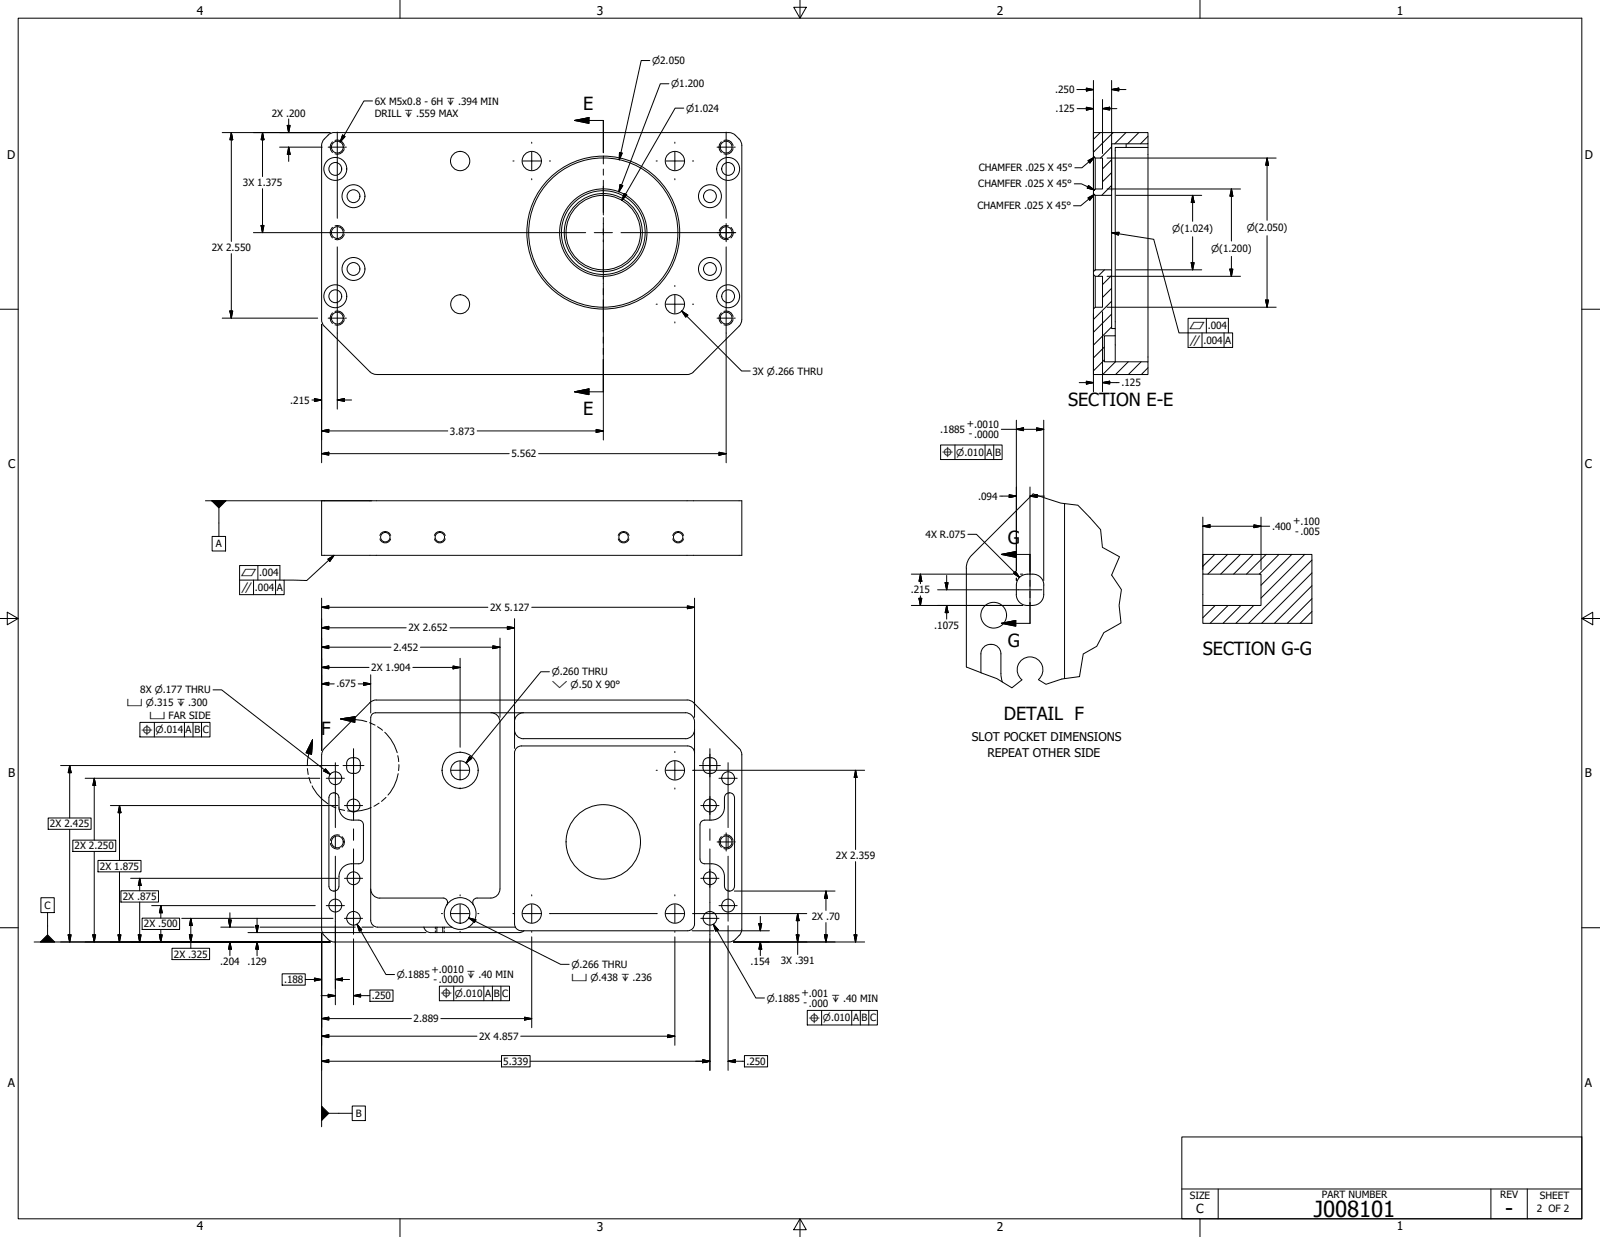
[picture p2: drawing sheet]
<svg xmlns="http://www.w3.org/2000/svg" width="559mm" height="432mm" viewBox="0 0 559 432" stroke-linecap="round" stroke-linejoin="round" font-family="sans-serif">
<!-- layer: Hatch (ANSI) -->
<g fill="none" stroke="#000" stroke-width=".35">
<path d="M384.2 46.3l-2.3 2.3M388.2 55.8l-3.1 3.1M388.2 51.3l-3.8 3.9M388.8 46.3l-6.9 6.8M393.2 46.3l-3.9 3.9M397.7 46.3l-3.9 3.9M400.9 47.6l-2.6 2.6M382.6 66l-.7 .6M388.2 64.7l-3.4 3.5M388.2 60.3l-3.1 3.1M385.7 94.2l-2.2 2.2M388.2 96.2l-3.1 3.1"/>
<path d="M388.2 114.1l-6.3 6.4M388.2 109.6l-6.3 6.4M388.2 105.2l-6.3 6.3M388.2 100.6l-3.1 3.2M385.7 125.7l-3.8 3.8M385.7 121.1l-3.8 3.9M389.6 126.3l-4.5 4.4M394.1 126.3l-4.5 4.4M398.5 126.3l-4.4 4.4M400.9 128.4l-2.3 2.3M424.3 193.5l-4.2 4.2M428.7 193.5l-6.8 6.9"/>
<path d="M433.2 193.5l-6.9 6.9M437.7 193.5l-6.9 6.9M442.2 193.5l-6.9 6.9M446.7 193.5l-6.9 6.9M451.2 193.5l-10.8 10.8M455.7 193.5l-15.3 15.3M458.2 200l-17.6 17.6M458.2 195.5l-22.1 22.1M424.4 211.3l-4.3 4.4M428.9 211.3l-6.3 6.3M433.4 211.3l-6.3 6.3M437.9 211.3l-6.3 6.3"/>
<path d="M458.2 213.5l-4.1 4.1M458.2 209l-8.6 8.6M458.2 204.5l-13.1 13.1"/>
</g>
<!-- layer: Visible (ANSI) -->
<g fill="none" stroke="#000" stroke-width=".35">
<path d="M112.3 50.8v60.8M114.6 47.2l1.2-.8 1-.1h137.8l1.8 .6 1.7 1.6M114.6 47.2l-1.7 1.7-.6 1.9M258.1 48.5l.6 .8 .4 1.5M259.1 50.8v60.8M381.9 46.3h19v3.9h-12.7v18h-5.7l-.6-.6v-1l.6-.6h2.6v-10.8h-2.6l-.6-.7zM381.9 54.5v12.1M382.5 55.2v10.8M393.3 50.2v1.3h-3.8v63.2M400.9 50.2v1.3h-7.6M400.9 51.5v74.8M381.9 67.6v27.2"/>
<path d="M382.5 68.2v26M388.2 68.2v26M381.9 94.8l.6-.6h5.7v20.5h1.3v2.5h-3.8v9.1h15.2v4.4h-19v-22.8l.6-.7h2.6v-10.8h-2.6l-.6-.6zM381.9 95.8v12.1M382.5 96.4v10.8M112.3 111.6l.4 1.5 .6 .8 15.9 15.9 1.7 .9h109.1l1-.1 1.2-.8M259 111.6l-.1 1-.8 1.3-15.9 15.9M389.5 117.2v9.1M112.3 174.8h146.8v19.1h-146.8zM360.8 172.4l-21.5 21.4-1.5 2.4-.3 2.1v34.5M371.8 175.8v61.1M420.1 193.5h38.1v24.1h-38.1v-6.3h20.3v-10.9h-20.3z"/>
<path d="M358.8 200.4a3.8 3.8 0 0 0-3.8 3.8 7.2 7.2 0 0 0 .6 5.5 4.8 4.8 0 0 0 5.1 1.6M358.8 200.4h1.9M360.7 200.4a3.8 3.8 0 0 1 3.8 3.8 7.4 7.4 0 0 1-.6 5.4 3.8 3.8 0 0 1-3.2 1.7M420.1 200.4v10.9M342.6 234.8v-6.6a3.5 3.5 0 0 1 3.5-3.3 3.5 3.5 0 0 1 3.5 3.3v6.9M349.6 235.1l.5 3M362.7 237.2a4.5 4.5 0 0 0 .3-6.5 4.5 4.5 0 0 0-6.6 .1 4.5 4.5 0 0 0 .5 6.5M129.2 245.3l-15.9 15.9-.8 1.3-.1 1M129.5 250.5v70.7l.2 1.1 .7 .8 1.5 .5M131.4 244.3l-1.4 .4-.8 .6M131.4 244.4h108.6M171.4 248.8a3.2 3.2 0 0 1 3.2 3.2v58.3a3.2 3.2 0 0 1-3.2 3.2"/>
<path d="M182.9 248.8a3.1 3.1 0 0 0-3.2 3.2 5.9 5.9 0 0 0 .5 4.5l1.4 1.1 1.3 .3M182.9 257.8h56.5M239.4 248.8a3.2 3.2 0 0 1 3.2 3.2v70.5l-.6 1.5-.8 .7-1 .2M239.4 248.8h-108.3l-1.1 .5-.5 1.2M240 244.3l1 .2 1.2 .8 15.9 15.9M242.6 254.7a3.2 3.2 0 0 1-3.2 3.2M112.3 263.5v60.8l.6 1.9 1.7 1.7M114.9 278.4v31M114.9 278.4a1.73 1.73 0 0 1 1.7-1.6 1.73 1.73 0 0 1 1.8 1.6M118.4 278.4a8.6 8.6 0 0 0 .6 5.7l1 1.1a4.4 4.4 0 0 0 2.8 1M123.9 264.5a2.16 2.16 0 0 0-2.8 1.9 2.91 2.91 0 0 0 .9 3.3l1.9 .2M123.9 264.5l1.4 .6a3.2 3.2 0 0 1 .5 2.9"/>
<path d="M125.9 268.1l-.6 1.3-1.4 .6M240.1 260.4h-58l-1 .2-.9 .7-.5 1.5v59.7l.3 1.1M240.2 260.4l1.5 .5 .6 .8 .3 1.1M246.1 265a2.52 2.52 0 0 1 4.2 1.4 2.91 2.91 0 0 1-.9 3.3 2.47 2.47 0 0 1-3.9-1.7 3.2 3.2 0 0 1 .6-3zM253 278.4a8.6 8.6 0 0 1-.6 5.7l-1 1.1a4.4 4.4 0 0 1-2.8 1M253 278.4a1.73 1.73 0 0 1 1.8-1.6 1.73 1.73 0 0 1 1.7 1.6M256.5 278.4v31M258.1 261.2l.6 .8 .4 1.5M259.1 263.5v60.8l-.2 1-.8 1.3M122.8 286.3h2.9l.7 .5 .5 .7v12.4M126.9 299.9l-.5 1.1-1.1 .5a5.8 5.8 0 0 0-5.9 1.6 4.4 4.4 0 0 0-1 2.8v3.5M244.5 299.9l.5 1.1 1.1 .5a5.9 5.9 0 0 1 5.9 1.6 4.4 4.4 0 0 1 1 2.8v3.5"/>
<path d="M248.6 286.3h-2.9l-.7 .5-.5 .7v12.4M114.9 309.4a1.73 1.73 0 0 0 1.7 1.6 1.73 1.73 0 0 0 1.8-1.6M129.5 310.3a3.2 3.2 0 0 0 3.2 3.2M132.6 313.5h22.2a1.53 1.53 0 0 1 1.3 2.4M171.4 313.5h-4.8a1.53 1.53 0 0 0-1.2 2.4M253 309.4a1.73 1.73 0 0 0 1.8 1.6 1.73 1.73 0 0 0 1.7-1.6M114.6 327.9l1.2 .8 1 .1h137.8l1.4-.3 .8-.6M131.9 323.6h20.7M148 323.6l.9 1.4 1.5 .5M152.6 325.5v-1.9h2v1.9M154.6 323.6h3.2M157.8 323.6a5.6 5.6 0 0 0 5.8 0"/>
<path d="M157.8 323.6a5.6 5.6 0 0 1-1.3-8.3 5.6 5.6 0 0 1 8.4 0 5.6 5.6 0 0 1-1.3 8.3M163.6 323.6h16.4M180 323.6l.7 .8 1.4 .5h58M183 324.9l-1.7 .6h-30.9M258.1 326.6l-1.3 1.3"/>
<circle cx="117.1" cy="59" r="4"/>
<circle cx="117.1" cy="59" r="2.24"/>
<circle cx="117.8" cy="51.3" r="2.06"/>
<circle cx="160.7" cy="56.2" r="3.4"/>
<circle cx="185.7" cy="56.2" r="3.4"/>
<circle cx="235.7" cy="56.2" r="3.4"/>
<circle cx="253.6" cy="51.3" r="2.06"/>
<circle cx="254.3" cy="59" r="2.24"/>
<circle cx="254.3" cy="59" r="4"/>
<circle cx="123.5" cy="68.5" r="4"/>
<circle cx="123.5" cy="68.5" r="2.24"/>
<circle cx="248" cy="68.5" r="2.24"/>
<circle cx="248" cy="68.5" r="4"/>
<circle cx="117.8" cy="81.2" r="2.06"/>
<circle cx="123.5" cy="93.9" r="4"/>
<circle cx="123.5" cy="93.9" r="2.24"/>
<circle cx="210.7" cy="81.2" r="15.3"/>
<circle cx="210.7" cy="81.2" r="14.6"/>
<circle cx="210.7" cy="81.2" r="26.1"/>
<circle cx="210.7" cy="81.2" r="26.7"/>
<circle cx="210.7" cy="81.2" r="13"/>
<circle cx="210.7" cy="81.2" r="13.6"/>
<circle cx="248" cy="93.9" r="2.24"/>
<circle cx="248" cy="93.9" r="4"/>
<circle cx="253.6" cy="81.2" r="2.06"/>
<circle cx="117.1" cy="103.4" r="4"/>
<circle cx="117.1" cy="103.4" r="2.24"/>
<circle cx="117.8" cy="111" r="2.06"/>
<circle cx="160.7" cy="106.2" r="3.3"/>
<circle cx="235.7" cy="106.2" r="3.4"/>
<circle cx="253.6" cy="111" r="2.06"/>
<circle cx="254.3" cy="103.4" r="2.24"/>
<circle cx="254.3" cy="103.4" r="4"/>
<circle cx="134.6" cy="187.5" r="1.64"/>
<circle cx="153.6" cy="187.5" r="1.64"/>
<circle cx="217.8" cy="187.5" r="1.64"/>
<circle cx="236.8" cy="187.5" r="1.64"/>
<circle cx="347" cy="214.8" r="4.5"/>
<circle cx="117.1" cy="271.7" r="2.24"/>
<circle cx="160.7" cy="268.9" r="3.3"/>
<circle cx="160.7" cy="268.9" r="6.3"/>
<circle cx="235.7" cy="268.9" r="3.4"/>
<circle cx="254.3" cy="271.7" r="2.24"/>
<circle cx="117.8" cy="293.9" r="2.06"/>
<circle cx="123.5" cy="281.2" r="2.24"/>
<circle cx="210.7" cy="293.9" r="13"/>
<circle cx="248" cy="281.2" r="2.24"/>
<circle cx="253.6" cy="293.9" r="2.06"/>
<circle cx="117.1" cy="316.1" r="2.24"/>
<circle cx="123.5" cy="306.6" r="2.24"/>
<circle cx="160.7" cy="318.9" r="3.4"/>
<circle cx="185.7" cy="318.9" r="3.4"/>
<circle cx="235.7" cy="318.9" r="3.4"/>
<circle cx="248" cy="306.6" r="2.24"/>
<circle cx="254.3" cy="316.1" r="2.24"/>
<circle cx="123.5" cy="320.6" r="2.38"/>
<circle cx="248" cy="320.6" r="2.38"/>
</g>
<!-- layer: Hidden Narrow (ANSI) -->
<g fill="none" stroke="#000" stroke-width=".35">
<path d="M116.1 49.5a2.41 2.41 0 0 0 0 3.7M117 49a2.39 2.39 0 0 1 3.2 1.8M120.2 51.9a2.36 2.36 0 0 1-3.2 1.8M252 49.5a2.41 2.41 0 0 0 0 3.7M252.8 49a2.39 2.39 0 0 1 3.2 1.8M256 51.9a2.36 2.36 0 0 1-3.2 1.8M116.1 79.4a2.41 2.41 0 0 0 0 3.6M117 78.8a2.39 2.39 0 0 1 3.2 1.9M254.4 78.8a2.39 2.39 0 0 0-3.2 1.9M255.3 79.4a2.41 2.41 0 0 1 0 3.6M120.2 81.7a2.36 2.36 0 0 1-3.2 1.8M251.2 81.7a2.36 2.36 0 0 0 3.2 1.8"/>
<path d="M116.1 109.2a2.41 2.41 0 0 0 0 3.7M117 108.7a2.39 2.39 0 0 1 3.2 1.8M120.2 111.5a2.36 2.36 0 0 1-3.2 1.9M252 109.2a2.41 2.41 0 0 0 0 3.7M252.8 108.7a2.39 2.39 0 0 1 3.2 1.8M256 111.5a2.36 2.36 0 0 1-3.2 1.9M132.6 186.9a2.01 2.01 0 0 1 1.9-1.4 2.01 2.01 0 0 1 2 1.4M132.7 188.1a1.92 1.92 0 0 0 1.9 1.4 1.92 1.92 0 0 0 1.8-1.4M151.7 186.9a2.01 2.01 0 0 1 1.9-1.4 2.01 2.01 0 0 1 1.9 1.4M151.8 188.1a1.92 1.92 0 0 0 1.8 1.4 1.92 1.92 0 0 0 1.9-1.4M215.9 186.9a2.01 2.01 0 0 1 1.9-1.4 2.01 2.01 0 0 1 1.9 1.4M215.9 188.1a1.92 1.92 0 0 0 1.9 1.4 1.92 1.92 0 0 0 1.8-1.4"/>
<path d="M234.9 186.9a2.01 2.01 0 0 1 2-1.4 2.01 2.01 0 0 1 1.9 1.4M235 188.1a1.92 1.92 0 0 0 1.8 1.4 1.92 1.92 0 0 0 1.9-1.4M115.4 294.4a2.36 2.36 0 0 0 3.2 1.8M118.6 291.5a2.39 2.39 0 0 0-3.2 1.9M119.5 292.1a2.41 2.41 0 0 1 0 3.6M252 292.1a2.41 2.41 0 0 0 0 3.6M252.8 291.5a2.39 2.39 0 0 1 3.2 1.9M256 294.4a2.36 2.36 0 0 1-3.2 1.8M152 323.6v.7M152 324.9v.6M155.2 323.6v.7M155.2 324.9v.6"/>
</g>
<!-- layer: Break Line (ANSI) -->
<path d="M360.8 172.4l9.7 3.2 5.9 .8 4.2 4.2 3.8 4.3 .6 6.2 6 3.2-2.8 6.4 3.5 5.1-.9 5.5 .7 6.2-6 3.3-2.5 4.8-4.7 2.7-1.3 7.9-6.2 .8-5.5 1.9-2.6-1.7M337.5 232.8l5.1 2a31.8 31.8 0 0 1 10.8 5.3l3.5-2.8" fill="none" stroke="#000" stroke-width=".35"/>
<!-- layer: Section Line (ANSI) -->
<g fill="none" stroke="#000" stroke-width=".35">
<path d="M200.7 42.1l5-1v2zM200.7 42.1h10v11.2M210.7 55.1v2.1M210.7 59v2.1M210.7 62.9v11.3M210.7 76v2.1M210.7 79.9v2.1M210.7 83.8v11.2M210.7 96.8v2.2M210.7 100.7v2.2M210.7 104.6v11.3M210.7 117.7v2.1"/>
<path d="M200.7 136.8l5-1.1v2.1zM210.7 121.6v2.1M210.7 125.5v11.3h-10M349.7 193.5l5.1-1v2.1zM349.7 193.5h10v7.3M349.7 217.6l5.1-1v2zM359.7 202.6v2.1M359.7 206.4v2.2M359.7 210.4v7.2h-10"/>
</g>
<path d="M200.7 42.1l5-1zM200.7 42.1l5-1v2zM200.7 136.8l5-1.1zM200.7 136.8l5-1.1v2.1zM349.7 193.5l5.1-1zM349.7 193.5l5.1-1v2.1zM349.7 217.6l5.1-1zM349.7 217.6l5.1-1v2z" fill="#000" stroke="#000" stroke-width=".35"/>
<!-- layer: Detail Boundary (ANSI) -->
<g fill="none" stroke="#000" stroke-width=".35">
<path d="M109.1 258.2l-.3 5.1-1.9-.5zM109.1 258.2l-1.3 4.9-.4 4.1M119 251l5-.8-.1 2zM119 251l5 .2 4.1 .7M129.1 252.3l1.9 .8M131.9 253.7l1.7 1.2M134.4 255.6a15.5 15.5 0 0 1 4.3 7.1M107.4 268.3l.2 2.1M107.9 271.4l.7 2M109 274.3a15.2 15.2 0 0 0 5.5 6.3M134.8 278.3l-1.6 1.5M138.9 263.8l.3 2.1"/>
<path d="M139.1 270.1a15 15 0 0 1-3.6 7.4M139.3 266.9l-.1 2.1M115.4 281.1l1.9 .9M118.3 282.4l2.1 .5M129.6 281.9a15.1 15.1 0 0 1-8.2 1.2M132.4 280.4l-1.8 1"/>
</g>
<path d="M119 251l5-.8zM119 251l5-.8-.1 2zM109.1 258.2l-.3 5.1zM109.1 258.2l-.3 5.1-1.9-.5z" fill="#000" stroke="#000" stroke-width=".35"/>
<!-- layer: Border (ANSI) -->
<g fill="none" stroke="#000" stroke-width=".35">
<path d="M6.3 6.3h546.1v419.1h-546.1zM139.7 0v6.3M277.2 2.5h4.4l-2.2 3.8zM279.4 0v6.3M419.1 0v6.3M0 107.9h6.3M552.4 107.9h6.4M0 215.9h6.3M2.5 213.7l3.8 2.2-3.8 2.2zM552.4 215.9l3.9-2.2v4.4zM552.4 215.9h6.4M0 323.8h6.3"/>
<path d="M552.4 323.8h6.4M139.7 425.4v6.4M279.4 425.4l2.2 3.9h-4.4zM279.4 425.4v6.4M419.1 425.4v6.4"/>
</g>
<!-- layer: Title (ANSI) -->
<path d="M412.7 396.9h139.7v28.5h-139.7zM412.7 415h139.7M425.4 415v10.4M520.7 415v10.4M533.4 415v10.4" fill="none" stroke="#000" stroke-width=".35"/>
<!-- layer: Symbol (ANSI) -->
<g fill="#000" stroke="#000" stroke-width=".35">
<path d="M119.7 47.1l-.9 2.5zM119.7 47.1l.8 .6-1.7 1.9zM382.2 54.9l-1.6 2zM380 56.1l2.2-1.2-1.6 2zM379.7 65.7l2.5 .6zM380.2 64.8l2 1.5-2.5-.6zM382.2 67.9l-1.6 1.9zM380 69.1l2.2-1.2-1.6 1.9zM388.2 81.2l2.6-.1zM388.2 81.2l2.6-.1-.2 1zM238.1 108.6l2.1 1.4zM238.1 108.6l2.1 1.4-.7 .7z"/>
<path d="M73.9 174.8h5zM73.9 174.8h5l-2.5 2.5zM116.7 193.9l-1.5 2zM114.5 195.2l2.2-1.3-1.5 2zM113.1 269.1l2.2 1.2zM113.7 268.4l1.6 1.9-2.2-1.2zM164 264.1l-1.2 2.2zM164 264.1l.8 .6-2 1.6zM14.1 328.8h5zM16.6 326.3l2.5 2.5h-5zM124.7 322.7l1.6 1.9zM124.7 322.7l1.6 1.9-.8 .4z"/>
<path d="M163.7 320.4l2.5 .7zM163.7 320.4l2.5 .7-.5 .9zM249.1 322.7l1.7 1.9zM249.1 322.7l1.7 1.9-.9 .4zM112.3 386.2v4.9zM112.3 386.2l2.5 2.4-2.5 2.5z"/>
</g>
<g fill="none" stroke="#000" stroke-width=".35">
<path d="M130.1 35.2h-3l-8.3 14.4M119.7 47.1l.8 .6-1.7 1.9zM380 56.1l2.2-1.2-1.6 2zM382.2 54.9l-4.3 3.7h-2.5M375.2 64.2h2.5l4.5 2.1M380 69.1l2.2-1.2-1.6 1.9zM380.2 64.8l2 1.5-2.5-.6zM382.2 67.9l-4.8 3.9h-2.5M388.2 81.2l2.6-.1-.2 1zM388.2 81.2l14.7 2.3 8.9 32.7h18.7v5.1h-15.6v-10.2h14.1v5.1M238.1 108.6l2.1 1.4-.7 .7zM238.1 108.6l20.9 20.9h3"/>
<path d="M419.8 116.2v5.1M421.3 111.1v5.1M427.5 116.2v5.1M328.5 155.3h21.5v5.1h-21.5zM333.5 155.3v5.1M344 155.3v5.1M347.1 155.3v5.1M71.8 174.8h58M76.4 177.3v10M74.1 187.3h4.7v5h-4.7zM90.1 197.4v5.1M114.5 195.2l2.2-1.3-1.5 2z"/>
<path d="M116.7 193.9l-9.6 8.7-7.9-.1M83.7 202.5h15.5v5.1h-15.5v-10.2h14.1v5.1M88.5 202.5v5.1M96.2 202.5v5.1M191.9 234.5h-3l-26.1 31.8M48.9 252.2h24.4v5h-24.4zM53.9 252.2v5M64.4 252.2v5M67.4 252.2v5M70.4 252.2v5M74.4 240.8h3l37.9 29.5M113.7 268.4l1.6 1.9-2.2-1.2z"/>
<path d="M164 264.1l.8 .6-2 1.6zM14.3 313.4h4.6v5.2h-4.6zM16.6 318.6v7.7M11.9 328.8h103.3M112.3 325.9v67.4M124.7 322.7l1.6 1.9-.8 .4zM124.7 322.7l10.1 17.5h3M163.7 320.4l2.5 .7-.5 .9zM163.7 320.4l32.1 16.2h3M249.1 322.7l1.7 1.9-.9 .4zM249.1 322.7l14.9 25.7h3M153.5 344.2h24.4v5.1h-24.4z"/>
<path d="M158.5 344.2v5.1M169 344.2v5.1M172 344.2v5.1M174.9 344.2v5.1M281.9 352.7h24.5v5.1h-24.5zM286.9 352.7v5.1M297.5 352.7v5.1M300.5 352.7v5.1M303.4 352.7v5.1M114.8 388.6h8.2M123 386.1h4.6v5.1h-4.6z"/>
</g>
<!-- layer: Center Mark (ANSI) -->
<g fill="none" stroke="#000" stroke-width=".35">
<path d="M114.6 51.4h6.4M179.1 56.2h.4M182.5 56.2h6.4M185.7 49.6v.4M185.7 53v6.4M191.9 56.2h.4M229.2 56.2h.4M232.5 56.2h6.4M235.7 49.6v.4M235.7 53v6.4M241.9 56.2h.4M250.4 51.4h6.4"/>
<path d="M185.7 62.4v.4M210.7 65v10M210.7 78v6.4M235.7 62.4v.4M253.6 78v6.4M194.5 81.2h10M207.5 81.2h6.4M210.7 87.4v10M216.9 81.2h40.1M235.7 99.7v.3M250.4 81.2h6.4M114.6 111.1h6.4"/>
<path d="M229.2 106.2h.4M232.5 106.2h6.4M235.7 103v6.4M235.7 112.4v.3M241.9 106.2h.4M250.4 111.1h6.4M113.9 271.7h6.4M123.5 278v6.4M154.2 268.9h.4M157.5 268.9h6.4M160.7 262.4v.3M160.7 265.7v6.4"/>
<path d="M160.7 275.1v.3M166.9 268.9h.3M229.2 268.9h.4M232.5 268.9h6.4M235.7 262.3v.4M235.7 265.7v6.4M235.7 275.1v.3M241.9 268.9h.4M247.9 278v6.4M251.1 271.7h6.4M120.3 281.2h6.3M244.8 281.2h6.3"/>
<path d="M250.4 293.9h6.4M253.6 290.7v6.4M113.9 316.1h6.4M120.3 306.6h6.3M123.5 303.4v6.4M154.2 318.9h.4M157.5 318.9h6.4M160.7 312.3v.4M160.7 315.7v6.4M166.9 318.9h.4M179.1 318.9h.4M182.5 318.9h6.4"/>
<path d="M185.7 312.3v.4M185.7 315.7v6.4M191.9 318.9h.4M229.2 318.9h.4M232.5 318.9h6.4M235.7 312.3v.4M235.7 315.7v6.4M241.9 318.9h.4M244.8 306.6h6.3M247.9 303.4v6.4M251.1 316.1h6.4M120.3 320.6h6.3"/>
<path d="M160.7 325.1v.3M185.7 325.1v.3M235.7 325.1v.3M244.8 320.6h6.3"/>
</g>
<!-- layer: Centerline (ANSI) -->
<g fill="none" stroke="#000" stroke-width=".35">
<path d="M117.8 46.1v30.1M253.6 46.1v30.1M117.8 79.2v4M253.6 79.2v4M117.8 86.2v30.1M253.6 86.2v30.1M355.6 205.9h8.3M359.7 201v9.7M117.1 266.2v22.7M119.8 267.2h7.3M123.5 263.2v8M123.5 261.3v25"/>
<path d="M244.3 267.2h7.3M247.9 263.2v8M247.9 261.3v25M254.3 266.2v22.7M117.1 291.9v4M117.1 298.9v22.7M123.5 289.3v4M123.5 296.3v29.8M247.9 289.3v4M247.9 296.3v29.8M254.3 291.9v4M254.3 298.9v22.7"/>
</g>
<!-- layer: Dimension (ANSI) -->
<g fill="none" stroke="#000" stroke-width=".35">
<path d="M226.9 21.1h-3l-7.6 34.7M233.6 29.2h-3l-14.5 37.8M238.8 37.7h-3l-18.6 32.3M376.1 31.3h5.8M376.2 37.9h5.7M379.4 37.4l2.5 .5-2.5 .5zM379.4 30.8l2.5 .5-2.5 .5zM381.9 28.1v26.5M385.1 37.9l2.5-.5v1zM385.1 37.9h5M385.1 34.7v18.9M388.2 31.3l2.5-.5v1z"/>
<path d="M388.2 31.3h5M388.2 28.1v38.5M77.6 46.3h37.7M80.8 46.3l.5 2.5h-1zM80.8 46.3v38M91.7 46.3l.5 2.5h-1zM91.7 46.3v15.3M97.6 51.4h14.9M100.3 43.8h1l-.5 2.5zM100.8 51.4l.5 2.5h-1zM100.8 41.5v4.8M100.8 51.4v4.9"/>
<path d="M216.4 53.2l.9 .2-1 2.4zM381.9 56.4v8.6M386.6 55.2h59.1M442.5 55.2l.5 2.5h-1zM442.5 55.2v21.7M91.2 78.7h1l-.5 2.5zM91.7 65.9v15.3M216.6 64.5l.9 .3-1.4 2.2zM218 67.5l.9 .5-1.7 2zM386.6 66h46.6M389.8 68.2h29.9M416.5 68.2l.6 2.5h-1.1z"/>
<path d="M416.5 68.2v9.1M430.1 66l.5 2.5h-1.1zM430.1 66v18.1M80.8 88.5v22.6M88.5 81.2h29.2M117.9 81.2h76.6M210.7 99v54.6M386.6 96.4h46.6M389.8 94.2h29.9M416 91.7h1.1l-.6 2.5zM416.5 82.7v11.5M429.5 93.9h1.1l-.5 2.5z"/>
<path d="M430.1 89.5v6.9M442.5 82.3v24.9M77.6 111.1h33.3M80.3 108.5h1l-.5 2.6zM112.3 113.2v48.3M117.8 116.3v26.5M253.6 116.3v45.2M381.9 109.5v27.2M385.1 108.8v27.9M386.6 107.2h59.1M442 104.7h1l-.5 2.5zM108.9 139.6h3.4"/>
<path d="M109.8 139.1l2.5 .5-2.5 .5zM117.8 139.6l2.5-.5v1zM117.8 139.6h5M376.9 133.6h5M379.4 133.1l2.5 .5-2.5 .5zM385.1 133.6l2.5-.5v1zM385.1 133.6h5.8M112.3 150.4l2.5-.5v1zM112.3 158.4l2.5-.5v1zM112.3 150.4h44.1M112.3 158.4h65.5M166.7 150.4h44"/>
<path d="M188.1 158.4h65.5M208.2 149.9l2.5 .5-2.5 .5zM251.1 157.9l2.5 .5-2.5 .5zM349.7 149.9h14.8M355 149.9l2.5-.6v1.1zM355 146.7v52.5M362 149.3l2.5 .6-2.5 .5zM364.5 146.7v55.9M349.1 173.2h5.9M352.5 172.7l2.5 .5-2.5 .5zM359.7 173.2l2.5-.5v1zM359.7 173.2h5"/>
<path d="M359.7 170v29.5M338 186.5h3l15.1 15M420.1 183.7l2.5-.5v1zM420.1 183.7h23.3M420.1 180.5v18.3M437.9 183.2l2.5 .5-2.5 .5zM440.4 180.5v18.3M112.3 219.1l2.5-.4v1zM112.3 212l2.5-.5v1zM112.3 208.8v53.1M112.3 219.1h29.6M112.3 212h58.1"/>
<path d="M157.2 219.1h22.5M177.2 218.7l2.5 .4-2.5 .6zM179.7 216v45.2M185.7 212h56.9M240.1 211.5l2.5 .5-2.5 .5zM242.6 208.8v41.6M318.3 211.3h38.9M318.3 200.4h35.5M321 208.8h.9l-.4 2.5zM321.5 200.4l.4 2.5h-.9zM321.5 200.4v3.4M321.5 208v3.3"/>
<path d="M327.4 205.9h28.2M330.1 203.4h1l-.5 2.5zM330.6 211.3l.5 2.6h-1zM330.6 200.9v5M330.6 211.3v4.8M353.9 200.1l.7-.7 1.5 2.1zM355 201.8v.8M356.4 200.4h.8M112.3 238.7l2.5-.5v1zM112.3 225.9l2.5-.5v1zM112.3 233l2.5-.5v1zM112.3 238.7h4.4"/>
<path d="M112.3 225.9h24.3M112.3 233h16.6M125.1 238.7h4.4M127 238.2l2.5 .5-2.5 .5zM129.5 235.5v13.4M144.2 233h16.5M146.8 225.9h27.8M158.2 232.5l2.5 .5-2.5 .5zM160.7 229.8v31M172.1 225.4l2.5 .5-2.5 .5zM174.6 222.7v27.7M21.2 267.2h95.8"/>
<path d="M24.3 267.2l.5 2.5h-1zM24.3 267.2v18.3M29.7 271.7h82M32.9 271.7l.5 2.5h-1zM32.9 271.7v21.6M117.2 267.2h1M242.3 268.9h5.6M248 268.9h6.2M254.4 268.9h47.6M298.8 268.9l.5 2.5h-1zM298.8 268.9v27.6M16.8 285.5h15v4h-15z"/>
<path d="M24.3 289.5v39.3M25.4 293.3h15v3.9h-15zM32.9 297.2v31.6M38.6 281.2h78.4M41.7 281.2l.5 2.5h-1zM41.7 281.2v19.2M117.2 281.2h.8M34.2 300.4h15v3.9h-15zM41.7 304.3v24.5M42.2 310.9h13.2v4h-13.2zM45.6 306.6h71.4M48.8 306.6l.5 2.5h-1z"/>
<path d="M48.8 306.6v4.3M48.8 314.9v13.9M53 316.1h57.1M56.2 316.1l.5 2.5h-1zM56.2 316.1v4.4M80.3 318.6v5M117.2 306.6h.8M192.3 318.9h36.9M242.3 318.9h5.6M248 318.9h6.2M254.4 318.9h27.4M256.5 311h35.1"/>
<path d="M265.5 319.9v5M278.6 318.9l.5 2.5h-1zM278.6 318.9v14.3M288.5 311l.5 2.5h-1.1zM288.5 311v6.8M298.8 300.8v28M21.2 328.8h94.1M23.8 326.3h1l-.5 2.5zM32.4 326.3h1l-.5 2.5zM41.2 326.3h1l-.5 2.5zM48.3 326.3h1l-.5 2.5zM49.6 320.5h13.1v3.9h-13.1z"/>
<path d="M55.7 326.3h1l-.5 2.5zM56.2 324.4v4.4M60.1 331h13.1v4h-13.1zM63.5 320.6h52.8M66.1 326.3h1l-.5 2.5zM66.6 320.6l.5 2.5h-1zM66.6 320.6v10.4M77.1 323.6h11.7M79.8 321.1h1l-.5 2.5zM80.3 328.8l.5 2.5h-1zM80.3 328.8v4.8M86.6 325.5h36.8"/>
<path d="M89.3 323h1l-.5 2.5zM89.8 328.8l.5 2.5h-1zM89.8 320.5v5M89.8 328.8v4.8M90.8 323.6h32.6M98.5 339.9h8.1v4h-8.1zM112.3 325.9v47.7M117.1 321.6v29.1M123.5 327.7v23M123.5 323.6h.6M123.5 325.5h25.3M126.4 323.6h3.9"/>
<path d="M185.7 327v31.7M235.7 327v37.9M241.7 324.9h6.2M247.9 326.1v47.5M248 324.9h1.3M250 324.9h18.7M254.3 323.1v50.5M256.2 328.8h45.8M265 322.4h1l-.5 2.5zM265.5 328.8l.5 2.5h-1zM265.5 328.8v4.8M278.1 326.3h1l-.5 2.5z"/>
<path d="M287.9 326.3h1.1l-.5 2.5zM288.5 322.1v6.7M298.3 326.3h1l-.5 2.5zM106.6 341.9h5.7M109.8 341.4l2.5 .5-2.5 .5zM112.1 347.6h5M112.3 355.6l2.5-.5v1zM112.3 355.6h31.4M114.6 347.1l2.5 .5-2.5 .5zM117.1 341.9l2.5-.5v1zM117.1 341.9h5M123.5 347.6l2.4-.5v1z"/>
<path d="M123.5 347.6h5.7M129.2 345.6h8.1v3.9h-8.1zM154 355.6h31.7M183.2 355.1l2.5 .5-2.5 .5zM112.3 361.7l2.5-.5v1zM112.3 370.5l2.5-.5v.9zM112.3 361.7h54.3M112.3 370.5h62.9M175.2 368.5h9.9v3.9h-9.9zM181.9 361.7h53.8M185.1 370.5h62.8M233.2 361.2l2.5 .5-2.5 .5z"/>
<path d="M245.4 370l2.5 .5-2.5 .4zM254.3 370.5l2.5-.5v.9zM254.3 370.5h5.7M260 368.5h8.1v3.9h-8.1z"/>
</g>
<g fill="#000" stroke="#000" stroke-width=".35">
<path d="M379.4 38.4l2.5-.5zM379.4 37.4l2.5 .5-2.5 .5zM379.4 31.8l2.5-.5zM379.4 30.8l2.5 .5-2.5 .5zM385.1 37.9l2.5-.5zM385.1 37.9l2.5-.5v1zM388.2 31.3l2.5-.5zM388.2 31.3l2.5-.5v1zM80.8 46.3l.5 2.5zM80.8 46.3l.5 2.5h-1zM91.7 46.3l.5 2.5zM91.7 46.3l.5 2.5h-1z"/>
<path d="M100.3 43.8l.5 2.5zM100.3 43.8h1l-.5 2.5zM100.8 51.4l.5 2.5zM100.8 51.4l.5 2.5h-1zM216.4 53.2l-.1 2.6zM216.4 53.2l.9 .2-1 2.4zM442.5 55.2l.5 2.5zM442.5 55.2l.5 2.5h-1zM91.2 78.7l.5 2.5zM91.2 78.7h1l-.5 2.5zM216.6 64.5l-.5 2.5zM216.6 64.5l.9 .3-1.4 2.2z"/>
<path d="M218 67.5l-.8 2.5zM218 67.5l.9 .5-1.7 2zM416.5 68.2l.6 2.5zM416.5 68.2l.6 2.5h-1.1zM430.1 66l.5 2.5zM430.1 66l.5 2.5h-1.1zM416 91.7l.5 2.5zM416 91.7h1.1l-.6 2.5zM429.5 93.9l.6 2.5zM429.5 93.9h1.1l-.5 2.5zM80.3 108.5l.5 2.6zM80.3 108.5h1l-.5 2.6z"/>
<path d="M442 104.7l.5 2.5zM442 104.7h1l-.5 2.5zM117.8 139.6l2.5-.5zM117.8 139.6l2.5-.5v1zM379.4 134.1l2.5-.5zM379.4 133.1l2.5 .5-2.5 .5zM385.1 133.6l2.5-.5zM385.1 133.6l2.5-.5v1zM109.8 140.1l2.5-.5zM109.8 139.1l2.5 .5-2.5 .5zM112.3 150.4l2.5-.5zM112.3 150.4l2.5-.5v1z"/>
<path d="M112.3 158.4l2.5-.5zM112.3 158.4l2.5-.5v1zM208.2 150.9l2.5-.5zM208.2 149.9l2.5 .5-2.5 .5zM251.1 158.9l2.5-.5zM251.1 157.9l2.5 .5-2.5 .5zM355 149.9l2.5-.6zM355 149.9l2.5-.6v1.1zM362 150.4l2.5-.5zM362 149.3l2.5 .6-2.5 .5zM352.5 173.7l2.5-.5zM352.5 172.7l2.5 .5-2.5 .5z"/>
<path d="M359.7 173.2l2.5-.5zM359.7 173.2l2.5-.5v1zM420.1 183.7l2.5-.5zM420.1 183.7l2.5-.5v1zM437.9 184.2l2.5-.5zM437.9 183.2l2.5 .5-2.5 .5zM112.3 219.1l2.5-.4zM112.3 219.1l2.5-.4v1zM112.3 212l2.5-.5zM112.3 212l2.5-.5v1zM177.2 219.7l2.5-.6zM177.2 218.7l2.5 .4-2.5 .6z"/>
<path d="M240.1 212.5l2.5-.5zM240.1 211.5l2.5 .5-2.5 .5zM321 208.8l.5 2.5zM321 208.8h.9l-.4 2.5zM321.5 200.4l.4 2.5zM321.5 200.4l.4 2.5h-.9zM330.1 203.4l.5 2.5zM330.1 203.4h1l-.5 2.5zM330.6 211.3l.5 2.6zM330.6 211.3l.5 2.6h-1zM353.9 200.1l2.2 1.4zM353.9 200.1l.7-.7 1.5 2.1z"/>
<path d="M112.3 238.7l2.5-.5zM112.3 238.7l2.5-.5v1zM112.3 225.9l2.5-.5zM112.3 225.9l2.5-.5v1zM112.3 233l2.5-.5zM112.3 233l2.5-.5v1zM127 239.2l2.5-.5zM127 238.2l2.5 .5-2.5 .5zM158.2 233.5l2.5-.5zM158.2 232.5l2.5 .5-2.5 .5zM172.1 226.4l2.5-.5zM172.1 225.4l2.5 .5-2.5 .5z"/>
<path d="M24.3 267.2l.5 2.5zM24.3 267.2l.5 2.5h-1zM32.9 271.7l.5 2.5zM32.9 271.7l.5 2.5h-1zM298.8 268.9l.5 2.5zM298.8 268.9l.5 2.5h-1zM41.7 281.2l.5 2.5zM41.7 281.2l.5 2.5h-1zM48.8 306.6l.5 2.5zM48.8 306.6l.5 2.5h-1zM56.2 316.1l.5 2.5zM56.2 316.1l.5 2.5h-1z"/>
<path d="M288.5 311l.5 2.5zM288.5 311l.5 2.5h-1.1zM23.8 326.3l.5 2.5zM23.8 326.3h1l-.5 2.5zM32.4 326.3l.5 2.5zM32.4 326.3h1l-.5 2.5zM41.2 326.3l.5 2.5zM41.2 326.3h1l-.5 2.5zM48.3 326.3l.5 2.5zM48.3 326.3h1l-.5 2.5zM55.7 326.3l.5 2.5zM55.7 326.3h1l-.5 2.5z"/>
<path d="M66.1 326.3l.5 2.5zM66.1 326.3h1l-.5 2.5zM66.6 320.6l.5 2.5zM66.6 320.6l.5 2.5h-1zM79.8 321.1l.5 2.5zM79.8 321.1h1l-.5 2.5zM80.3 328.8l.5 2.5zM80.3 328.8l.5 2.5h-1zM89.3 323l.5 2.5zM89.3 323h1l-.5 2.5zM89.8 328.8l.5 2.5zM89.8 328.8l.5 2.5h-1z"/>
<path d="M265 322.4l.5 2.5zM265 322.4h1l-.5 2.5zM265.5 328.8l.5 2.5zM265.5 328.8l.5 2.5h-1zM278.1 326.3l.5 2.5zM278.1 326.3h1l-.5 2.5zM278.6 318.9l.5 2.5zM278.6 318.9l.5 2.5h-1zM287.9 326.3l.6 2.5zM287.9 326.3h1.1l-.5 2.5zM298.3 326.3l.5 2.5zM298.3 326.3h1l-.5 2.5z"/>
<path d="M109.8 342.4l2.5-.5zM109.8 341.4l2.5 .5-2.5 .5zM114.6 348.1l2.5-.5zM114.6 347.1l2.5 .5-2.5 .5zM112.3 355.6l2.5-.5zM112.3 355.6l2.5-.5v1zM117.1 341.9l2.5-.5zM117.1 341.9l2.5-.5v1zM123.5 347.6l2.4-.5zM123.5 347.6l2.4-.5v1zM183.2 356.1l2.5-.5zM183.2 355.1l2.5 .5-2.5 .5z"/>
<path d="M112.3 361.7l2.5-.5zM112.3 361.7l2.5-.5v1zM112.3 370.5l2.5-.5zM112.3 370.5l2.5-.5v.9zM233.2 362.2l2.5-.5zM233.2 361.2l2.5 .5-2.5 .5zM245.4 370.9l2.5-.4zM245.4 370l2.5 .5-2.5 .4zM254.3 370.5l2.5-.5zM254.3 370.5l2.5-.5v.9z"/>
</g>
<g font-size="7.7">
<text x="458.9" y="424.8">J008101</text>
<text x="525.6" y="424.4">-</text>
</g>
<g font-size="6.3">
<text x="203.7" y="38.6">E</text>
<text x="373" y="141.9">SECTION E-E</text>
<text x="203.7" y="144.8">E</text>
<text x="352" y="190">G</text>
<text x="352" y="225.7">G</text>
<text x="420.1" y="228.8">SECTION G-G</text>
<text x="350.6" y="251.2">DETAIL F</text>
<text x="112.2" y="256.6">F</text>
</g>
<text font-size="4.4" x="417.8" y="423.5">C</text>
<g font-size="4.2">
<text x="68.7" y="5.3">4</text>
<text x="208.4" y="5.3">3</text>
<text x="348.1" y="5.3">2</text>
<text x="487.8" y="5.3">1</text>
<text x="2.5" y="55.5">D</text>
<text x="553.5" y="55.5">D</text>
<text x="2.8" y="163.5">C</text>
<text x="553.5" y="163.5">C</text>
<text x="339.4" y="258.7">SLOT POCKET DIMENSIONS</text>
<text x="344.8" y="264.3">REPEAT OTHER SIDE</text>
<text x="2.9" y="271.4">B</text>
<text x="553.5" y="271.4">B</text>
<text x="2.8" y="379.3">A</text>
<text x="553.5" y="379.3">A</text>
<text x="68.7" y="429.5">4</text>
<text x="208.4" y="429.6">3</text>
<text x="348.1" y="429.6">2</text>
<text x="487.8" y="429.5">1</text>
</g>
<g font-size="3.5">
<text x="368.5" y="32.5">.250</text>
<text x="94.9" y="40.7">2X .200</text>
<text x="130.9" y="36.5">6X M5x0.8 - 6H ↧ .394 MIN</text>
<text x="130.9" y="41">DRILL ↧ .559 MAX</text>
<text x="368.6" y="39.2">.125</text>
<text x="341.8" y="59.8">CHAMFER .025 X 45°</text>
<text x="84.8" y="65">3X 1.375</text>
<text x="341.7" y="65.4">CHAMFER .025 X 45°</text>
<text x="341.4" y="73.1">CHAMFER .025 X 45°</text>
<text x="73.9" y="87.7">2X 2.550</text>
<text x="421.8" y="114.9">.004</text>
<text x="420.3" y="120">.004</text>
<text x="427.9" y="120">A</text>
<text x="262.8" y="130.8">3X ⌀.266 THRU</text>
<text x="391.7" y="134.8">.125</text>
<text x="101.4" y="140.9">.215</text>
<text x="337.7" y="149.2">+.0010</text>
<text x="157.2" y="151.7">3.873</text>
<text x="328.4" y="151.1">.1885</text>
<text x="338.3" y="152.7">- .0000</text>
<text x="178.6" y="159.6">5.562</text>
<text x="344.5" y="159.1">A</text>
<text x="347.5" y="159.1">B</text>
<text x="341.6" y="174.4">.094</text>
<text x="444.3" y="185">.400</text>
<text x="451.7" y="183">+.100</text>
<text x="75.4" y="191.1">A</text>
<text x="323.3" y="187.8">4X R.075</text>
<text x="452.3" y="186.6">- .005</text>
<text x="90.5" y="201.2">.004</text>
<text x="89" y="206.3">.004</text>
<text x="96.7" y="206.3">A</text>
<text x="318.1" y="207.2">.215</text>
<text x="171.2" y="213.3">2X 5.127</text>
<text x="142.7" y="220.4">2X 2.652</text>
<text x="326.3" y="219.5">.1075</text>
<text x="137.4" y="227.2">2.452</text>
<text x="117.5" y="240">.675</text>
<text x="129.7" y="234.2">2X 1.904</text>
<text x="49" y="242.1">8X ⌀.177 THRU</text>
<text x="64.8" y="256">A</text>
<text x="67.9" y="256">B</text>
<text x="70.8" y="256">C</text>
<text x="17.5" y="288.8">2X 2.425</text>
<text x="26.1" y="296.5">2X 2.250</text>
<text x="292" y="299.9">2X 2.359</text>
<text x="34.9" y="303.6">2X 1.875</text>
<text x="15.6" y="317.3">C</text>
<text x="42.9" y="314.2">2X .875</text>
<text x="50.3" y="323.7">2X .500</text>
<text x="283.5" y="321.2">2X .70</text>
<text x="60.7" y="334.3">2X .325</text>
<text x="76.9" y="337">.204</text>
<text x="86.4" y="337">.129</text>
<text x="150.7" y="339.5">+.0010</text>
<text x="262.1" y="336.9">.154</text>
<text x="272.7" y="336.6">3X .391</text>
<text x="99.2" y="343.2">.188</text>
<text x="151.4" y="343.1">- .0000</text>
<text x="280" y="347.7">+.001</text>
<text x="129.8" y="348.8">.250</text>
<text x="169.4" y="348.1">A</text>
<text x="172.4" y="348.1">B</text>
<text x="175.4" y="348.1">C</text>
<text x="280.6" y="351.3">- .000</text>
<text x="144.5" y="356.8">2.889</text>
<text x="297.9" y="356.5">A</text>
<text x="300.9" y="356.5">B</text>
<text x="303.9" y="356.5">C</text>
<text x="167.4" y="363">2X 4.857</text>
<text x="175.8" y="371.7">5.339</text>
<text x="260.7" y="371.7">.250</text>
<text x="124.3" y="389.9">B</text>
<text x="415.5" y="418.4">SIZE</text>
<text x="461.7" y="418.3">PART NUMBER</text>
<text x="523.9" y="418.3">REV</text>
<text x="537.8" y="418.4">SHEET</text>
<text x="536.7" y="423.2">2 OF 2</text>
</g>
<g font-size="3.3">
<text x="227.7" y="22.3">⌀2.050</text>
<text x="234.4" y="30.5">⌀1.200</text>
<text x="239.6" y="38.9">⌀1.024</text>
<text x="409.4" y="81.1">⌀(1.024)</text>
<text x="435.4" y="80.8">⌀(2.050)</text>
<text x="422.9" y="88">⌀(1.200)</text>
<text x="415.4" y="114.9">⏥</text>
<text x="415.4" y="120.6">∥</text>
<text x="329" y="159.6">⌖</text>
<text x="334" y="159.1">⌀.010</text>
<text x="84.1" y="201.2">⏥</text>
<text x="84.1" y="206.9">∥</text>
<text x="192.7" y="235.8">⌀.260 THRU</text>
<text x="192.7" y="240.2">⌵ ⌀.50 X 90°</text>
<text x="44.3" y="246.5">⌴ ⌀.315 ↧ .300</text>
<text x="52.2" y="251">⌴ FAR SIDE</text>
<text x="49.3" y="256.5">⌖</text>
<text x="54.3" y="256">⌀.014</text>
<text x="138.6" y="341.5">⌀.1885</text>
<text x="163.1" y="341.5">↧ .40 MIN</text>
<text x="199.6" y="337.9">⌀.266 THRU</text>
<text x="199.6" y="342.3">⌴ ⌀.438 ↧ .236</text>
<text x="153.9" y="348.5">⌖</text>
<text x="158.9" y="348.1">⌀.010</text>
<text x="267.8" y="349.6">⌀.1885</text>
<text x="290.4" y="349.6">↧ .40 MIN</text>
<text x="282.4" y="357">⌖</text>
<text x="287.4" y="356.5">⌀.010</text>
</g>
</svg>
